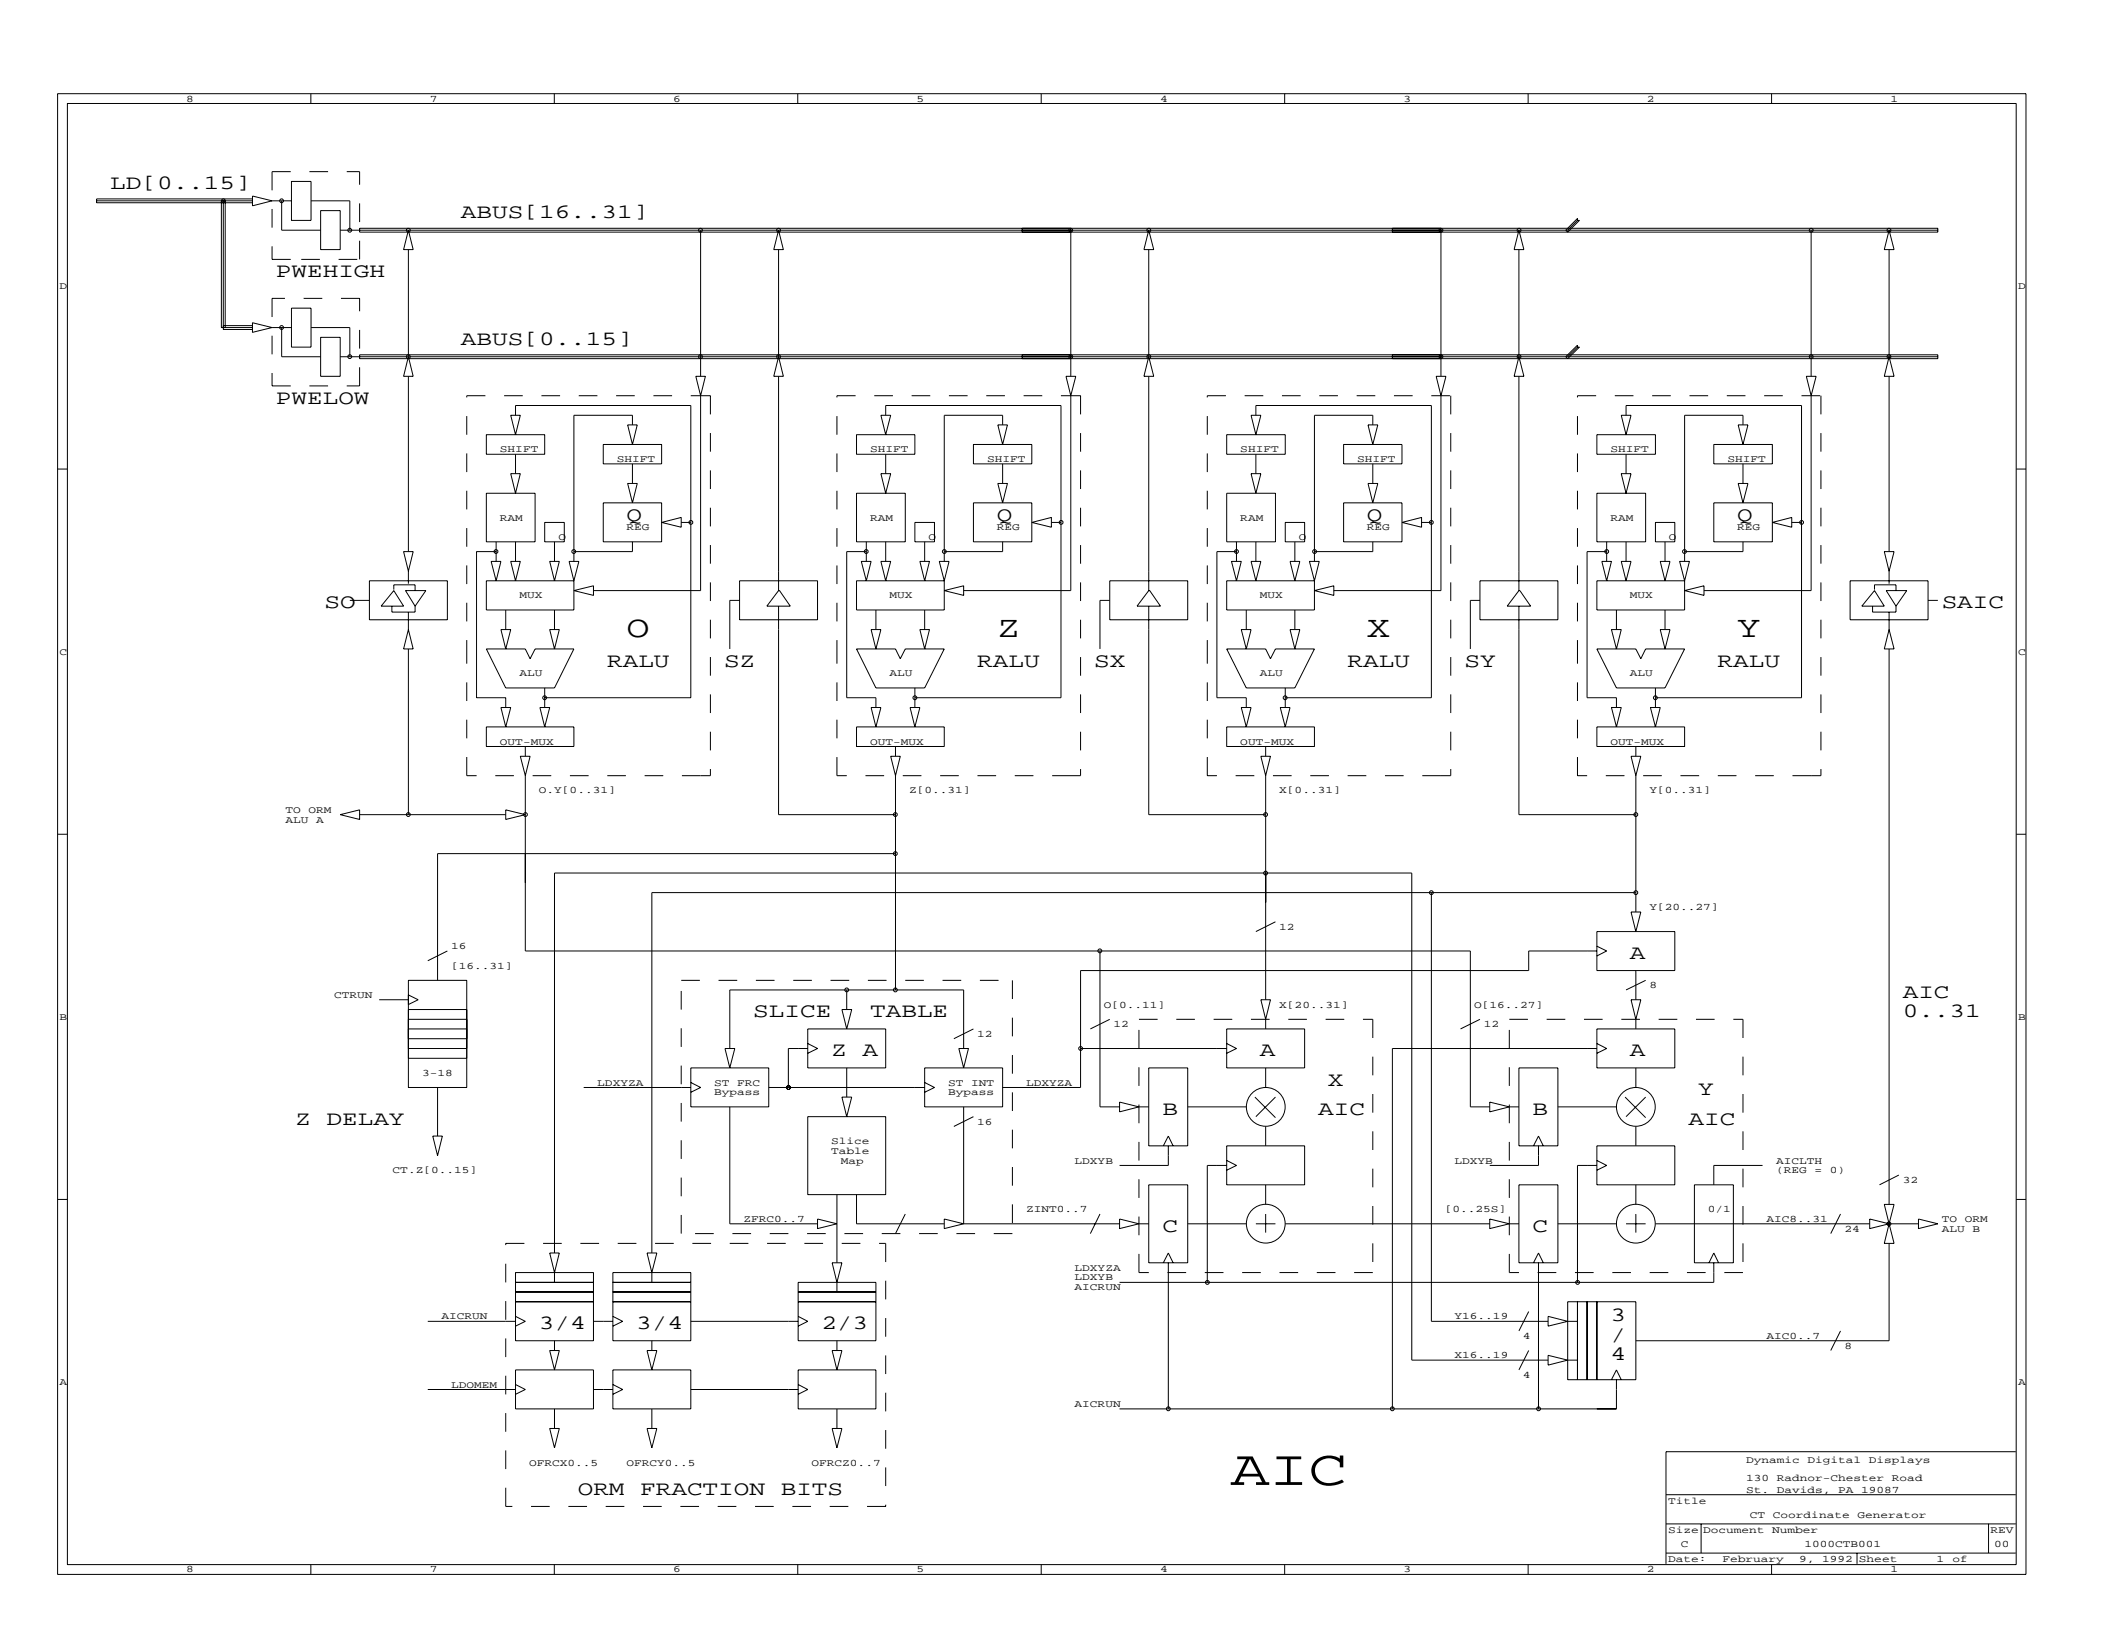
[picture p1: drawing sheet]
<svg xmlns="http://www.w3.org/2000/svg" width="279mm" height="216mm" viewBox="0 0 279 216" stroke-linecap="round" stroke-linejoin="round" font-family="sans-serif">
<g fill="none" stroke="#000" stroke-width=".13">
<path d="M7.6 12.4h260.4v195.9h-260.4zM8.9 13.7h257.8v193.3h-257.8zM41.1 12.4v1.3M73.3 12.4v1.3M105.5 12.4v1.3M137.7 12.4v1.3M170 12.4v1.3M202.2 12.4v1.3M234.4 12.4v1.3M12.8 26.6h20.6M29.3 26.6v16.7h4.1M29.5 26.6v17h3.9"/>
<path d="M29.8 26.6v16.7M33.4 25.9l2.6 .7-2.6 .6zM33.4 26.3h-20.6v.5h20.6M36 26.6h2.6M37.3 26.6v3.9h5.1M38.6 24h2.5v5.2h-2.5zM41.1 26.6h5.2v3.9M42.4 27.9h2.6v5.1h-2.6zM45 30.5h211.4M47.6 30.2h208.8v.5h-208.8zM54 30.5l.7 2.5h-1.3zM54 33v14.2"/>
<path d="M92.7 30.5v19.3M103 30.5l.6 2.5h-1.2zM103 33v14.2M135.2 30.2v.5M141.7 30.2v19.6M152 30.5l.6 2.5h-1.3zM152 33v14.2M184.2 30.2v.5M190.6 30.2v19.6M200.9 30.5l.7 2.5h-1.3zM200.9 33v14.2M207.1 30.5l1.6-1.6v.3h.2l-1.5 1.5z"/>
<path d="M208.7 29.2l-1.3 1.3M239.6 30.5v19.3M249.9 30.5l.7 2.5h-1.3zM249.9 33v14.2M29.5 43.1h3.9M33.4 42.7l2.6 .6-2.6 .7zM36 43.3h2.6M37.3 43.3v3.9h5.1M38.6 40.8h2.5v5.1h-2.5zM41.1 43.3h5.2v3.9M42.4 44.6h2.6v5.2h-2.6zM45 47.2h211.4"/>
<path d="M47.6 46.9h208.8v.5h-208.8zM54 47.2l.7 2.6h-1.3zM54 49.8v23.2M64.3 57.5h7.8v2.6h-7.8zM67.6 54.9h1.2l-.6 2.6zM68.2 54.9v-1.3h23.2v38.7h-19.3M79.8 58.8h7.7v2.6h-7.7zM83 56.2h1.3l-.6 2.6zM83.7 56.2v-1.3h-7.8v19.4M92 49.8h1.3l-.6 2.5zM92.7 52.3v25.8h-14.2M103 47.2l.6 2.6h-1.2z"/>
<path d="M103 49.8v28.3M113.3 57.5h7.7v2.6h-7.7zM116.5 54.9h1.3l-.6 2.6zM117.2 54.9v-1.3h23.2v38.7h-19.4M128.8 58.8h7.7v2.6h-7.7zM132 56.2h1.3l-.7 2.6zM132.6 56.2v-1.3h-7.7v19.4M135.2 46.9v.5M141 49.8h1.3l-.6 2.5zM141.7 52.3v25.8h-14.2M152 47.2l.6 2.6h-1.3zM152 49.8v28.3"/>
<path d="M162.3 57.5h7.7v2.6h-7.7zM165.5 54.9h1.3l-.7 2.6zM166.1 54.9v-1.3h23.3v38.7h-19.4M177.7 58.8h7.8v2.6h-7.8zM181 56.2h1.3l-.7 2.6zM181.6 56.2v-1.3h-7.7v19.4M184.2 46.9v.5M190 49.8h1.3l-.7 2.5zM190.6 52.3v25.8h-14.1M200.9 47.2l.7 2.6h-1.3zM200.9 49.8v28.3M207.1 47.2l1.6-1.5v.2h.2l-1.5 1.5z"/>
<path d="M208.7 45.9l-1.3 1.3M211.3 57.5h7.7v2.6h-7.7zM214.5 54.9h1.3l-.7 2.6zM215.1 54.9v-1.3h23.2v38.7h-19.3M226.7 58.8h7.8v2.6h-7.8zM229.9 56.2h1.3l-.6 2.6zM230.6 56.2v-1.3h-7.7v19.4M239 49.8h1.3l-.7 2.5zM239.6 52.3v25.8h-14.2M249.9 47.2l.7 2.6h-1.3zM249.9 49.8v23.2M7.6 62.1h1.3"/>
<path d="M46.3 79.4h2.6M48.9 76.8h10.3v5.2h-10.3zM52.1 78.1l1.3 2.1h-3zM52.1 78v-.6h2.8v.7M53.4 73h1.3l-.7 2.6zM53.6 78.1h2.7l-1.4 2.1zM54 75.6v1.6M64.3 65.3h6.5v6.4h-6.5zM64.3 76.8h11.6v3.9h-11.6zM65 74.3h1.3l-.7 2.5zM65.6 73h-2.6v19.3h3.9v1.3M65.6 71.7v2.6"/>
<path d="M67.6 74.3h1.2l-.6 2.5zM67.6 62.7h1.2l-.6 2.6zM68.2 60.1v2.6M68.2 71.7v2.6M72.1 69.1h2.6v2.6h-2.6zM72.7 74.3h1.3l-.6 2.5zM73.4 71.7v2.6M75.3 74.3h1.3l-.7 2.5zM75.9 78.1l2.6-.6v1.3zM79.8 66.5h7.7v5.2h-7.7zM83 64h1.3l-.6 2.5zM83.7 71.7v1.3h-7.8"/>
<path d="M83.7 61.4v2.6M87.5 69.1l2.6-.6v1.2zM90.1 69.1h1.3M97.8 76.8h10.4v5.2h-10.4zM97.8 79.4h-1.3v6.5M103 78.1h.1l1.4 2.1h-3.1zM113.3 65.3h6.5v6.4h-6.5zM113.3 76.8h11.6v3.9h-11.6zM113.9 74.3h1.3l-.6 2.5zM114.6 73h-2.6v19.3h3.9v1.3M114.6 71.7v2.6M116.5 74.3h1.3l-.6 2.5z"/>
<path d="M116.5 62.7h1.3l-.6 2.6zM117.2 60.1v2.6M117.2 71.7v2.6M121 69.1h2.6v2.6h-2.6zM121.7 74.3h1.3l-.7 2.5zM122.3 71.7v2.6M124.3 74.3h1.3l-.7 2.5zM124.9 78.1l2.6-.6v1.3zM128.8 66.5h7.7v5.2h-7.7zM132 64h1.3l-.7 2.5zM132.6 71.7v1.3h-7.7M132.6 61.4v2.6"/>
<path d="M136.5 69.1l2.6-.6v1.2zM139.1 69.1h1.3M146.8 76.8h10.3v5.2h-10.3zM146.8 79.4h-1.3v6.5M152 78.1h.1l1.4 2.1h-3.1zM162.3 65.3h6.4v6.4h-6.4zM162.3 76.8h11.6v3.9h-11.6zM162.9 74.3h1.3l-.6 2.5zM163.6 73h-2.6v19.3h3.9v1.3M163.6 71.7v2.6M165.5 74.3h1.3l-.7 2.5zM165.5 62.7h1.3l-.7 2.6z"/>
<path d="M166.1 60.1v2.6M166.1 71.7v2.6M170 69.1h2.6v2.6h-2.6zM170.7 74.3h1.3l-.7 2.5zM171.3 71.7v2.6M173.2 74.3h1.3l-.6 2.5zM173.9 78.1l2.6-.6v1.3zM177.7 66.5h7.8v5.2h-7.8zM181 64h1.3l-.7 2.5zM181.6 71.7v1.3h-7.7M181.6 61.4v2.6M185.5 69.1l2.6-.6v1.2z"/>
<path d="M188.1 69.1h1.3M195.8 76.8h10.3v5.2h-10.3zM195.8 79.4h-1.3v6.5M200.9 78.1h.2l1.4 2.1h-3.1zM211.3 65.3h6.4v6.4h-6.4zM211.3 76.8h11.6v3.9h-11.6zM211.9 74.3h1.3l-.7 2.5zM212.5 73h-2.5v19.3h3.8v1.3M212.5 71.7v2.6M214.5 74.3h1.3l-.7 2.5zM214.5 62.7h1.3l-.7 2.6zM215.1 60.1v2.6"/>
<path d="M215.1 71.7v2.6M219 69.1h2.6v2.6h-2.6zM219.6 74.3h1.3l-.6 2.5zM220.3 71.7v2.6M222.2 74.3h1.3l-.6 2.5zM222.9 78.1l2.5-.6v1.3zM226.7 66.5h7.8v5.2h-7.8zM229.9 64h1.3l-.6 2.5zM230.6 71.7v1.3h-7.7M230.6 61.4v2.6M234.5 69.1l2.5-.6v1.2zM237 69.1h1.3"/>
<path d="M244.8 76.8h10.3v5.2h-10.3zM248 78.1l1.3 2.1h-3zM248 78v-.6h2.8v.7M249.3 73h1.3l-.7 2.6zM249.5 78.1h2.7l-1.4 2.1zM249.9 75.6v1.6M255.1 79.4h1.3M266.7 62.1h1.3M51.8 80.2v.8h3.1v-.8M54 83.3l.7 2.6h-1.3zM54 81v2.3M54 85.9v21.9"/>
<path d="M64.3 96.2h11.6v2.6h-11.6zM64.3 85.9h5.2l.6 1.2 .7-1.2h5.1l-2.5 5.1h-6.5zM66.3 83.3h1.3l-.7 2.6zM66.3 93.6h1.3l-.7 2.6zM66.9 80.7v2.6M69.5 98.8v1.3M71.4 93.6h1.3l-.6 2.6zM72.1 91v2.6M72.7 83.3h1.3l-.6 2.6zM73.4 80.7v2.6M103 80.2v27.6h15.5M113.3 96.2h11.6v2.6h-11.6z"/>
<path d="M113.3 85.9h5.2l.6 1.2 .7-1.2h5.1l-2.6 5.1h-6.4zM115.2 83.3h1.3l-.6 2.6zM115.2 93.6h1.3l-.6 2.6zM115.9 80.7v2.6M118.5 98.8v1.3M120.4 93.6h1.3l-.7 2.6zM121 91v2.6M121.7 83.3h1.3l-.7 2.6zM122.3 80.7v2.6M152 80.2v27.6h15.4M162.3 96.2h11.6v2.6h-11.6zM162.3 85.9h5.1l.7 1.2 .6-1.2h5.2l-2.6 5.1h-6.4z"/>
<path d="M164.2 83.3h1.3l-.6 2.6zM164.2 93.6h1.3l-.6 2.6zM164.9 80.7v2.6M167.4 98.8v1.3M169.4 93.6h1.3l-.7 2.6zM170 91v2.6M170.7 83.3h1.3l-.7 2.6zM171.3 80.7v2.6M200.9 80.2v27.6h15.5M211.3 96.2h11.6v2.6h-11.6zM211.3 85.9h5.1l.7 1.2 .6-1.2h5.2l-2.6 5.1h-6.5zM213.2 83.3h1.3l-.7 2.6z"/>
<path d="M213.2 93.6h1.3l-.7 2.6zM213.8 80.7v2.6M216.4 98.8v1.3M218.3 93.6h1.3l-.6 2.6zM219 91v2.6M219.6 83.3h1.3l-.6 2.6zM220.3 80.7v2.6M247.7 80.2v.8h3.1v-.8M249.9 83.3l.7 2.6h-1.3zM249.9 81v2.3M249.9 85.9v73.4M7.6 110.4h1.3"/>
<path d="M45 107.8l2.6-.7v1.3zM47.6 107.8h19.3M66.9 107.1l2.6 .7-2.6 .6zM68.8 100.1h1.3l-.6 2.5zM69.5 102.6v23.2h125v20.6h2.6M117.8 100.1h1.3l-.6 2.5zM118.5 112.9h-60.6v16.8M118.5 102.6v28.4M166.8 100.1h1.3l-.7 2.5zM167.4 102.6v29.7M189.4 118.1v56.7h15.4M215.8 100.1h1.3l-.7 2.5z"/>
<path d="M216.4 102.6v18M216.4 118.1h-130.2v47.7M266.7 110.4h1.3M50.2 132.3h3.8M54 129.7h7.7v14.2h-7.7zM54 136.1h7.7M54 138.7h7.7M54 133.6h7.7M54 137.4h7.7M54 134.8h7.7M54 131.6l1.3 .7-1.3 .6M59.2 125.8l-2.6 1.3"/>
<path d="M95.9 138.7h1.3l-.7 2.6zM96.5 138.7v-7.7h31v7.7M106.9 136.1h10.3v5.2h-10.3zM106.9 138.7h-2.6v5.2M106.9 138l1.3 .7-1.3 .6M111.4 133.6h1.3l-.7 2.5zM112 131v2.6M126.8 138.7h1.3l-.6 2.6zM128.8 136.1l-2.6 1.3M143 138.7h19.3M145.5 125.8v20.6h2.6M146.8 134.8l-2.6 1.3"/>
<path d="M162.3 136.1h10.3v5.2h-10.3zM162.3 138l1.3 .7-1.3 .6M166.8 132.3h1.3l-.7 2.5zM167.4 134.8v1.3M168.7 121.9l-2.6 1.3M195.8 134.8l-2.6 1.3M211.3 123.2h10.3v5.2h-10.3zM211.3 136.1h10.3v5.2h-10.3zM211.3 138l1.2 .7-1.2 .6M211.3 138.7h-27.1v47.7M211.3 125.8h-9.1v2.6h-59.2v15.5h-10.4M211.3 125.2l1.2 .6-1.2 .7"/>
<path d="M215.8 132.3h1.3l-.7 2.5zM215.8 120.6h1.3l-.7 2.6zM216.4 128.4v3.9M216.4 134.8v1.3M217.7 129.7l-2.6 1.3M7.6 158.7h1.3M54 140h7.7M57.3 150.3h1.2l-.6 2.6zM57.9 143.9v6.4M77.2 143.9h14.2M91.4 141.3h10.3v5.1h-10.3zM91.4 143.2l1.3 .7-1.3 .6"/>
<path d="M96.5 146.4v15.5h11.7M101.7 143.9h20.6M106.9 147.7h10.3v10.3h-10.3zM110.7 158v9.1M111.4 145.1h1.3l-.7 2.6zM112 141.3v3.8M113.3 158v3.9h11.6M122.3 141.3h10.3v5.1h-10.3zM122.3 143.2l1.3 .7-1.3 .6M127.5 146.4v15.5M128.8 147.7l-2.6 1.3M148.1 145.8l2.6 .6-2.6 .7z"/>
<path d="M150.7 146.4h1.3M152 141.3h5.1v10.3h-5.1zM152 156.7h5.1v10.4h-5.1zM153.9 151.6l.7-1.3 .6 1.3M154.6 151.6v2.6h-6.5M157.1 146.4h7.8M162.3 151.6h10.3v5.1h-10.3zM162.3 154.2h-2.6v15.4M162.3 153.5l1.3 .7-1.3 .6M166 145.1l2.7 2.8M167.4 141.3v2.6M167.4 149v2.6"/>
<path d="M167.4 156.7v2.6M168.7 145.1l-2.6 2.6M197.1 145.8l2.6 .6-2.6 .7zM199.7 146.4h1.2M200.9 141.3h5.2v10.3h-5.2zM200.9 156.7h5.2v10.4h-5.2zM202.9 151.6l.6-1.3 .7 1.3M203.5 151.6v2.6h-6.4M206.1 146.4h7.7M211.3 151.6h10.3v5.1h-10.3zM211.3 154.2h-2.6v15.4M211.3 153.5l1.2 .7-1.2 .6"/>
<path d="M215 145.1l2.7 2.8M216.4 141.3v2.6M216.4 149v2.6M216.4 156.7v2.6M217.7 145.1l-2.6 2.6M224.2 156.7h5.1v10.4h-5.1zM233.2 154.2h-6.5v2.5M249.3 159.3h1.3l-.7 2.6zM251.2 155.4l-2.6 1.3M266.7 158.7h1.3M56.6 174.8h11.6M68.2 168.4h10.3v9h-10.3z"/>
<path d="M68.2 169.6h10.3M68.2 172.2h10.3M68.2 174.1l1.3 .7-1.3 .6M68.2 170.9h10.3M72.7 178.7h1.3l-.6 2.5zM72.7 165.8h1.3l-.6 2.6zM73.4 165.8v-50.3h113.4v64.4h18M73.4 168.4v1.2M73.4 177.4v1.3M78.5 174.8h2.6M81.1 168.4h10.3v9h-10.3zM81.1 169.6h10.3"/>
<path d="M81.1 172.2h10.3M81.1 170.9h10.3M81.1 174.1l1.3 .7-1.3 .6M85.6 178.7h1.3l-.7 2.5zM85.6 165.8h1.3l-.7 2.6zM86.2 168.4v1.2M86.2 177.4v1.3M91.4 174.8h14.2M105.6 169.6h10.3v7.8h-10.3zM105.6 172.2h10.3M105.6 170.9h10.3M105.6 174.1l1.3 .7-1.3 .6"/>
<path d="M108.2 161.3l2.5 .6-2.5 .6zM110.1 167.1h1.3l-.7 2.5zM110.1 178.7h1.3l-.7 2.5zM110.7 169.6v1.3M110.7 177.4v1.3M119.8 160.6l-1.3 2.6M124.9 161.3l2.6 .6-2.6 .6zM127.5 161.9h20.6M145.5 160.6l-1.3 2.6M148.1 161.3l2.6 .6-2.6 .6zM150.7 161.9h1.3M153.9 167.1l.7-1.3 .6 1.3"/>
<path d="M154.6 167.1v19.3M157.1 161.9h7.8M166.1 161.9h2.6M167.4 160.6v2.5M170 161.9h27.1M197.1 161.3l2.6 .6-2.6 .6zM199.7 161.9h1.2M202.2 173.5l-1.3 2.6M202.2 178.7l-1.3 2.5M202.9 167.1l.6-1.3 .7 1.3M203.5 167.1v19.3M204.8 174.1l2.6 .7-2.6 .6z"/>
<path d="M204.8 179.3l2.6 .6-2.6 .7zM206.1 161.9h7.7M207.4 172.2h9v10.3h-9zM207.4 174.8h1.3M207.4 179.9h1.3M208.7 172.2v10.3M210 172.2v10.3M211.3 172.2v10.3M215.1 161.9h2.6M216.4 160.6v2.5M219 161.9h28.3M226.1 167.1l.6-1.3 .7 1.3"/>
<path d="M226.7 167.1v2.5h-78.6M243.5 160.6l-1.3 2.6M243.5 176.1l-1.3 2.6M247.3 161.3l2.6 .6-2.6 .6zM249.9 164.5v12.9h-33.5M249.9 161.9h3.9M249.9 161.9l.7 2.6h-1.3zM253.8 161.3l2.6 .6-2.6 .6zM56.6 183.8h11.6M68.2 181.2h10.3v5.2h-10.3zM68.2 183.2l1.3 .6-1.3 .7M72.7 189h1.3l-.6 2.5z"/>
<path d="M73.4 186.4v2.6M78.5 183.8h2.6M81.1 181.2h10.3v5.2h-10.3zM81.1 183.2l1.3 .6-1.3 .7M85.6 189h1.3l-.7 2.5zM86.2 186.4v2.6M91.4 183.8h14.2M105.6 181.2h10.3v5.2h-10.3zM105.6 183.2l1.3 .6-1.3 .7M110.1 189h1.3l-.7 2.5zM110.7 186.4v2.6M213.2 182.5l.6-1.3 .7 1.3"/>
<path d="M213.8 182.5v3.9h-65.7M220.4 197.7h46.3M266.7 192h-46.3v14.9M41.1 207v1.3M73.3 207v1.3M105.5 207v1.3M137.7 207v1.3M170 207v1.3M202.2 207v1.3M220.4 205.5h46.3M220.4 201.6h46.3M225 201.6v3.9"/>
<path d="M234.4 207v1.3M245.7 205.5v1.4M263.1 201.6v3.9"/>
<circle cx="29.5" cy="26.6" r=".25"/>
<circle cx="37.3" cy="26.6" r=".25"/>
<circle cx="46.3" cy="30.5" r=".25"/>
<circle cx="54" cy="30.5" r=".25"/>
<circle cx="92.7" cy="30.5" r=".25"/>
<circle cx="103" cy="30.5" r=".25"/>
<circle cx="141.6" cy="30.5" r=".25"/>
<circle cx="152" cy="30.5" r=".25"/>
<circle cx="190.6" cy="30.5" r=".25"/>
<circle cx="201" cy="30.5" r=".25"/>
<circle cx="239.6" cy="30.5" r=".25"/>
<circle cx="249.9" cy="30.5" r=".25"/>
<circle cx="37.3" cy="43.3" r=".25"/>
<circle cx="46.3" cy="47.2" r=".25"/>
<circle cx="54" cy="47.2" r=".25"/>
<circle cx="92.7" cy="47.2" r=".25"/>
<circle cx="103" cy="47.2" r=".25"/>
<circle cx="141.6" cy="47.2" r=".25"/>
<circle cx="152" cy="47.2" r=".25"/>
<circle cx="190.6" cy="47.2" r=".25"/>
<circle cx="201" cy="47.2" r=".25"/>
<circle cx="239.6" cy="47.2" r=".25"/>
<circle cx="249.9" cy="47.2" r=".25"/>
<circle cx="65.6" cy="73" r=".25"/>
<circle cx="75.9" cy="73" r=".25"/>
<circle cx="91.4" cy="69.1" r=".25"/>
<circle cx="114.6" cy="73" r=".25"/>
<circle cx="124.9" cy="73" r=".25"/>
<circle cx="140.4" cy="69.1" r=".25"/>
<circle cx="163.6" cy="73" r=".25"/>
<circle cx="173.9" cy="73" r=".25"/>
<circle cx="189.4" cy="69.1" r=".25"/>
<circle cx="212.6" cy="73" r=".25"/>
<circle cx="222.8" cy="73" r=".25"/>
<circle cx="238.3" cy="69.1" r=".25"/>
<circle cx="72.1" cy="92.3" r=".25"/>
<circle cx="121" cy="92.3" r=".25"/>
<circle cx="170" cy="92.3" r=".25"/>
<circle cx="219" cy="92.3" r=".25"/>
<circle cx="54" cy="107.8" r=".25"/>
<circle cx="69.5" cy="107.8" r=".25"/>
<circle cx="118.4" cy="112.9" r=".25"/>
<circle cx="118.4" cy="107.8" r=".25"/>
<circle cx="167.4" cy="107.8" r=".25"/>
<circle cx="167.4" cy="115.5" r=".25"/>
<circle cx="189.4" cy="118.1" r=".25"/>
<circle cx="216.4" cy="107.8" r=".25"/>
<circle cx="216.4" cy="118.1" r=".25"/>
<circle cx="112" cy="131" r=".25"/>
<circle cx="118.4" cy="131" r=".25"/>
<circle cx="143" cy="138.7" r=".25"/>
<circle cx="145.5" cy="125.8" r=".25"/>
<circle cx="104.3" cy="143.9" r=".25"/>
<circle cx="167.4" cy="146.4" r="2.57"/>
<circle cx="216.4" cy="146.4" r="2.57"/>
<circle cx="159.7" cy="169.7" r=".25"/>
<circle cx="167.4" cy="161.9" r="2.57"/>
<circle cx="208.7" cy="169.7" r=".25"/>
<circle cx="216.4" cy="161.9" r="2.57"/>
<circle cx="249.9" cy="161.9" r=".25"/>
<circle cx="154.6" cy="186.4" r=".25"/>
<circle cx="184.2" cy="186.4" r=".25"/>
<circle cx="203.5" cy="186.4" r=".25"/>
</g>
<g fill="none" stroke="#000" stroke-width=".13" stroke-dasharray="2.5" stroke-linecap="butt">
<path d="M36 39.5v11.6M36 22.7v11.6M36 34.3h3.9M36 22.7h11.6M39.9 34.3h7.7M47.6 39.5h-11.6M47.6 34.3v-11.6M36 51.1h11.6M47.6 51.1v-11.6M61.7 52.3h31M92.7 52.3h1.3M94 52.3v50.3"/>
<path d="M110.7 52.3h31M141.7 52.3h1.3M143 52.3v50.3M159.7 52.3h32.2M191.9 52.3v50.3M208.7 52.3h32.2M240.9 52.3v50.3M61.7 87.1v-34.8M110.7 87.1v-34.8M159.7 87.1v-34.8M208.7 87.1v-34.8M61.7 102.6v-15.5"/>
<path d="M92.7 102.6h-31M94 102.6h-1.3M110.7 102.6v-15.5M141.7 102.6h-31M143 102.6h-1.3M159.7 102.6v-15.5M190.6 102.6h-30.9M191.9 102.6h-1.3M208.7 102.6v-15.5M239.6 102.6h-30.9M240.9 102.6h-1.3M90.1 129.7h43.8"/>
<path d="M133.9 129.7v33.5M150.7 134.8h30.9M181.6 134.8v33.6M199.7 134.8h30.9M230.6 134.8v33.6M66.9 164.5h50.3M90.1 163.2v-33.5M117.2 164.5v34.8M133.9 163.2h-43.8M150.7 168.4v-33.6M181.6 168.4h-30.9M199.7 168.4v-33.6"/>
<path d="M230.6 168.4h-30.9M66.9 199.3v-34.8M117.2 199.3h-50.3"/>
</g>
<text font-size="6.7" x="162.8" y="196.4">AIC</text>
<g font-size="4">
<text x="82.9" y="84.3">O</text>
<text x="131.9" y="84.3">Z</text>
<text x="180.8" y="84.3">X</text>
<text x="229.8" y="84.3">Y</text>
</g>
<g font-size="2.7">
<text x="14.6" y="25">LD[0..15]</text>
<text x="61" y="28.9">ABUS[16..31]</text>
<text x="36.5" y="36.6">PWEHIGH</text>
<text x="61" y="45.7">ABUS[0..15]</text>
<text x="36.5" y="53.4">PWELOW</text>
<text x="82.9" y="68.9">Q</text>
<text x="131.9" y="68.9">Q</text>
<text x="180.8" y="68.9">Q</text>
<text x="229.8" y="68.9">Q</text>
<text x="42.9" y="80.4">SO</text>
<text x="256.9" y="80.4">SAIC</text>
<text x="80.3" y="88.2">RALU</text>
<text x="95.8" y="88.2">SZ</text>
<text x="129.3" y="88.2">RALU</text>
<text x="144.8" y="88.2">SX</text>
<text x="178.3" y="88.2">RALU</text>
<text x="193.7" y="88.2">SY</text>
<text x="227.2" y="88.2">RALU</text>
<text x="215.6" y="126.8">A</text>
<text x="99.6" y="134.6">SLICE</text>
<text x="115.1" y="134.6">TABLE</text>
<text x="251.7" y="132">AIC</text>
<text x="251.7" y="134.6">0..31</text>
<text x="110" y="139.8">Z</text>
<text x="114.1" y="139.8">A</text>
<text x="166.6" y="139.7">A</text>
<text x="175.7" y="143.6">X</text>
<text x="215.6" y="139.8">A</text>
<text x="39.1" y="148.8">Z</text>
<text x="43.2" y="148.8">DELAY</text>
<text x="153.8" y="147.5">B</text>
<text x="174.4" y="147.5">AIC</text>
<text x="202.7" y="147.5">B</text>
<text x="223.4" y="148.8">AIC</text>
<text x="224.7" y="144.9">Y</text>
<text x="153.8" y="162.9">C</text>
<text x="202.7" y="162.9">C</text>
<text x="71.3" y="175.8">3/4</text>
<text x="84.2" y="175.8">3/4</text>
<text x="108.7" y="175.8">2/3</text>
<text x="213.1" y="174.8">3</text>
<text x="213.1" y="177.4">/</text>
<text x="213.1" y="179.9">4</text>
<text x="76.4" y="197.7">ORM</text>
<text x="84.7" y="197.7">FRACTION</text>
<text x="103.3" y="197.7">BITS</text>
</g>
<g font-size="1.3">
<text x="24.6" y="13.4">8</text>
<text x="56.8" y="13.4">7</text>
<text x="89.1" y="13.4">6</text>
<text x="121.3" y="13.4">5</text>
<text x="153.5" y="13.4">4</text>
<text x="185.7" y="13.4">3</text>
<text x="217.9" y="13.4">2</text>
<text x="250.1" y="13.4">1</text>
<text x="7.9" y="38.3">D</text>
<text x="267" y="38.3">D</text>
<text x="66.1" y="59.8">SHIFT</text>
<text x="115.1" y="59.8">SHIFT</text>
<text x="164.1" y="59.8">SHIFT</text>
<text x="213.1" y="59.8">SHIFT</text>
<text x="81.6" y="61.1">SHIFT</text>
<text x="130.6" y="61.1">SHIFT</text>
<text x="179.6" y="61.1">SHIFT</text>
<text x="228.5" y="61.1">SHIFT</text>
<text x="66.1" y="68.9">RAM</text>
<text x="73.9" y="71.4">O</text>
<text x="82.9" y="70.2">REG</text>
<text x="115.1" y="68.9">RAM</text>
<text x="122.8" y="71.4">O</text>
<text x="131.9" y="70.2">REG</text>
<text x="164.1" y="68.9">RAM</text>
<text x="171.8" y="71.4">O</text>
<text x="180.8" y="70.2">REG</text>
<text x="213.1" y="68.9">RAM</text>
<text x="220.8" y="71.4">O</text>
<text x="229.8" y="70.2">REG</text>
<text x="68.7" y="79.2">MUX</text>
<text x="117.7" y="79.2">MUX</text>
<text x="166.6" y="79.2">MUX</text>
<text x="215.6" y="79.2">MUX</text>
<text x="7.9" y="86.6">C</text>
<text x="68.7" y="89.5">ALU</text>
<text x="117.7" y="89.5">ALU</text>
<text x="166.6" y="89.5">ALU</text>
<text x="215.6" y="89.5">ALU</text>
<text x="267" y="86.6">C</text>
<text x="66.1" y="98.5">OUT-MUX</text>
<text x="115.1" y="98.5">OUT-MUX</text>
<text x="164.1" y="98.5">OUT-MUX</text>
<text x="213.1" y="98.5">OUT-MUX</text>
<text x="37.8" y="107.5">TO</text>
<text x="40.8" y="107.5">ORM</text>
<text x="71.3" y="105">O.Y[0..31]</text>
<text x="120.3" y="105">Z[0..31]</text>
<text x="169.2" y="105">X[0..31]</text>
<text x="218.2" y="105">Y[0..31]</text>
<text x="37.8" y="108.8">ALU</text>
<text x="41.8" y="108.8">A</text>
<text x="59.7" y="125.6">16</text>
<text x="169.2" y="123">12</text>
<text x="218.2" y="120.4">Y[20..27]</text>
<text x="59.7" y="128.1">[16..31]</text>
<text x="218.2" y="130.7">8</text>
<text x="7.9" y="134.9">B</text>
<text x="44.2" y="132">CTRUN</text>
<text x="129.3" y="137.2">12</text>
<text x="146" y="133.3">O[0..11]</text>
<text x="147.3" y="135.9">12</text>
<text x="169.2" y="133.3">X[20..31]</text>
<text x="195" y="133.3">O[16..27]</text>
<text x="196.3" y="135.9">12</text>
<text x="267" y="134.9">B</text>
<text x="55.8" y="142.3">3-18</text>
<text x="79" y="143.6">LDXYZA</text>
<text x="94.5" y="143.6">ST</text>
<text x="97.5" y="143.6">FRC</text>
<text x="125.4" y="143.6">ST</text>
<text x="128.5" y="143.6">INT</text>
<text x="135.7" y="143.6">LDXYZA</text>
<text x="94.5" y="144.9">Bypass</text>
<text x="125.4" y="144.9">Bypass</text>
<text x="129.3" y="148.8">16</text>
<text x="51.9" y="155.2">CT.Z[0..15]</text>
<text x="110" y="151.3">Slice</text>
<text x="110" y="152.6">Table</text>
<text x="111.2" y="153.9">Map</text>
<text x="142.2" y="153.9">LDXYB</text>
<text x="192.4" y="153.9">LDXYB</text>
<text x="235" y="153.9">AICLTH</text>
<text x="235" y="155.2">(REG</text>
<text x="240.1" y="155.2">=</text>
<text x="242.1" y="155.2">0)</text>
<text x="98.3" y="161.6">ZFRC0..7</text>
<text x="135.7" y="160.4">ZINT0..7</text>
<text x="191.1" y="160.4">[0..25S]</text>
<text x="225.9" y="160.4">0/1</text>
<text x="233.7" y="161.6">AIC8..31</text>
<text x="251.7" y="156.5">32</text>
<text x="256.9" y="161.6">TO</text>
<text x="259.9" y="161.6">ORM</text>
<text x="244" y="162.9">24</text>
<text x="256.9" y="162.9">ALU</text>
<text x="260.9" y="162.9">B</text>
<text x="142.2" y="168.1">LDXYZA</text>
<text x="142.2" y="169.4">LDXYB</text>
<text x="142.2" y="170.7">AICRUN</text>
<text x="58.4" y="174.5">AICRUN</text>
<text x="192.4" y="179.7">X16..19</text>
<text x="192.4" y="174.5">Y16..19</text>
<text x="201.4" y="177.1">4</text>
<text x="233.7" y="177.1">AIC0..7</text>
<text x="244" y="178.4">8</text>
<text x="7.9" y="183.2">A</text>
<text x="59.7" y="183.6">LDOMEM</text>
<text x="201.4" y="182.3">4</text>
<text x="267" y="183.2">A</text>
<text x="142.2" y="186.1">AICRUN</text>
<text x="70" y="193.9">OFRCX0..5</text>
<text x="82.9" y="193.9">OFRCY0..5</text>
<text x="107.4" y="193.9">OFRCZ0..7</text>
<text x="231" y="197.5">St.</text>
<text x="231" y="195.9">130</text>
<text x="231" y="193.6">Dynamic</text>
<text x="235.1" y="197.5">Davids,</text>
<text x="235.1" y="195.9">Radnor-Chester</text>
<text x="239.1" y="193.6">Digital</text>
<text x="243.2" y="197.5">PA</text>
<text x="246.2" y="197.5">19087</text>
<text x="247.2" y="193.6">Displays</text>
<text x="250.3" y="195.9">Road</text>
<text x="220.7" y="202.8">Size Document</text>
<text x="220.7" y="199">Title</text>
<text x="231.5" y="200.8">CT</text>
<text x="234.4" y="202.8">Number</text>
<text x="234.5" y="200.8">Coordinate</text>
<text x="245.7" y="200.8">Generator</text>
<text x="263.3" y="202.8">REV</text>
<text x="24.6" y="208">8</text>
<text x="56.8" y="208">7</text>
<text x="89.1" y="208">6</text>
<text x="121.3" y="208">5</text>
<text x="153.5" y="208">4</text>
<text x="185.7" y="208">3</text>
<text x="217.9" y="208">2</text>
<text x="220.7" y="206.6">Date:</text>
<text x="222.4" y="204.7">C</text>
<text x="227.9" y="206.6">February</text>
<text x="238" y="206.6">9,</text>
<text x="238.7" y="204.7">1000CTB001</text>
<text x="241.1" y="206.6">1992 Sheet</text>
<text x="250.1" y="208">1</text>
<text x="256.2" y="206.6">1</text>
<text x="258.3" y="206.6">of</text>
<text x="263.8" y="204.7">00</text>
</g>
</svg>
